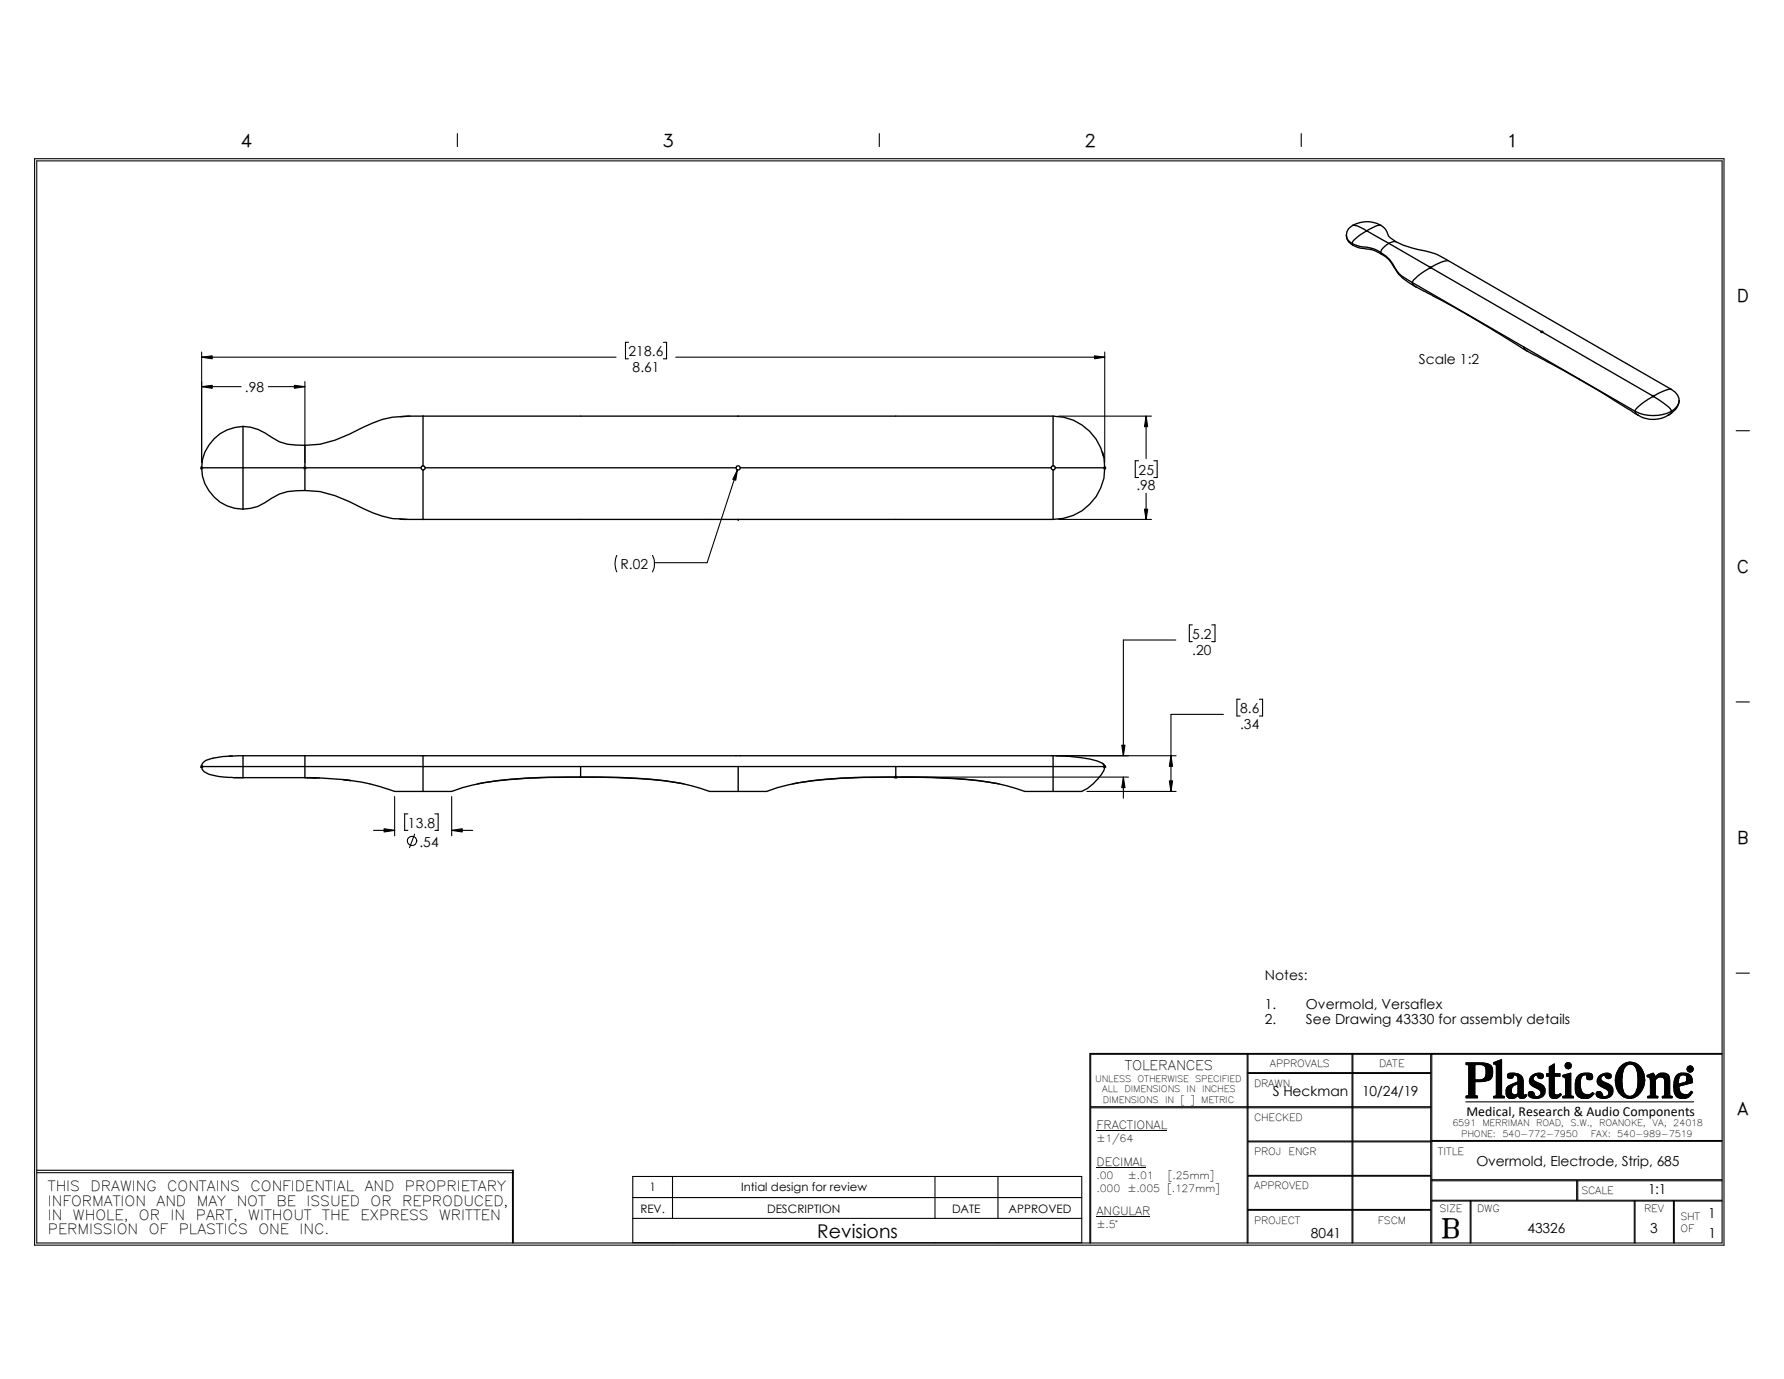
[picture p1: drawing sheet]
<svg xmlns="http://www.w3.org/2000/svg" width="279mm" height="216mm" viewBox="0 0 279 216" stroke-linecap="round" stroke-linejoin="round" font-family="sans-serif">
<g fill="none" stroke="#000" stroke-width=".17">
<path d="M5.4 24.8h264.6v170.1h-264.6zM5.8 25.2h263.9v169.4h-263.9zM71.6 20.9v2M137.7 20.9v2M203.8 20.9v2M31.6 55.9l1.6-.2v.5zM31.6 55.1v17.3M31.6 55.9h64.9M47.8 59.7v12.7M98.4 53.6h-.4v2.6h.4M103.9 53.6h.5v2.6h-.5M105.8 55.9h67.2"/>
<path d="M171.4 55.7l1.6 .2-1.6 .3zM173 55.1v17.3M31.5 73.2h.2M31.5 73.1l.2 .3M31.6 60.5l1.6-.2v.5zM31.6 73.1v.3M31.6 60.5h6.2M31.7 73.1l-.3 .3M42 60.5h5.8M46.1 60.3l1.7 .2-1.7 .3zM47.6 73.2h.3M47.6 73.1l.3 .3"/>
<path d="M47.8 73.1v.3M47.9 73.1l-.3 .3M115.5 73.6l-.3 1.6-.4-.1zM115.5 73.6l-4.8 14.5h-8.2M165.8 65.2h14.5M172.9 73.2h.3M172.9 73.1l.3 .3M173 73.1v.3M173.1 73.1l-.3 .3M178.3 72.1h-.5v2.7h.5M179.2 79.7h.5l-.2 1.6zM179.5 65.2l.2 1.6h-.5z"/>
<path d="M179.5 65.2v6.6M179.5 77.2v4.1M180.7 72.1h.5v2.7h-.5M271.9 67.4h2.1M96.6 87a2.96 2.96 0 0 0 0 2.5M102.2 87a2.81 2.81 0 0 1 0 2.5M165.8 81.3h14.5M186.7 97.8h-.4v2.7h.4M189.8 97.8h.5v2.7h-.5M31.5 119.9l.2 .3M31.6 119.9v.3M31.7 119.9l-.3 .3"/>
<path d="M165.4 118.3h18.8M172.9 119.9l.3 .3M173 119.9v.3M173.1 119.9l-.3 .3M175.7 116.7h.5l-.3 1.6zM183.4 118.3l.2 1.7h-.5zM184.1 100.2h-8.2v18.1M191.6 111.8h-8.2v12.1M194.2 109.5h-.5v2.6h.5M197.2 109.5h.5v2.6h-.5M271.9 109.9h2.1M31.5 120h.2"/>
<path d="M58.5 130h3.3M60.2 129.8l1.6 .2-1.6 .3zM61.8 124.7v6.2M63.9 127.4h-.5v2.6h.5M64.9 130.6l-.8 2.1M68.1 127.4h.5v2.6h-.5M70.7 130l1.7-.2v.5zM70.7 130h3.3M70.7 124.7v6.2M140.2 121.7h.3M140.2 121.5l.3 .3M140.3 121.5v.3"/>
<path d="M140.4 121.5l-.3 .3M141.1 121.7h35.6M170.2 123.9h14M172.9 120h.3M175.9 121.7l.3 1.6h-.5zM175.9 121.7v3.3M183.1 122.3h.5l-.2 1.6zM271.9 152.4h2.1M170.8 173.4h53.3M170.8 173.3h53.3M195.3 165.1v29.5M195.5 167.9h28.6"/>
<path d="M195.5 168.1h28.6M195.5 178.8h28.6M195.5 178.6h28.6M195.5 165.1v29.5M211.8 165.1v29.5M211.9 165.1v29.5M224.1 165.1v29.5M224.2 165.1v29.5M224.2 178.7h45.5M224.2 178.6h45.5M229.6 172.5h35.7M229.6 166.4l2.9 .1a1.24 1.24 0 0 1 1.3 .8v.9a1.18 1.18 0 0 1-1.3 1.1h-1.5v2.2l.4 .1v.3h-1.8v-.3l.4-.1v-4.8h-.4z"/>
<path d="M229.6 166.4l2.8 .1a1.15 1.15 0 0 1 1.4 1.3 1.15 1.15 0 0 1-1.2 1.4l-1.6 .1v2.2l.4 .1v.3h-1.8v-.3l.4-.1v-4.8h-.4zM231 166.7h1.1l.3 .1 .2 .2 .1 .5v1l-.4 .5-.4 .1-.9-.1zM231 166.7a1.73 1.73 0 0 1 1.6 .3 2.45 2.45 0 0 1-.1 1.8 1.93 1.93 0 0 1-1.5 .2zM233.9 166.4l1.3-.5v5.7l.4 .1v.2h-1.7v-.2l.5-.1v-4.8l-.1-.2h-.4zM233.9 166.4l1.3-.5v5.7l.4 .1v.2h-1.7v-.2l.5-.1v-4.7l-.2-.3h-.3zM236.1 168.2l.3-.2h.8a1.42 1.42 0 0 1 1.3 .9v2.5h.5l.1 .1-.5 .5h-.5l-.2-.3a.17 .17 0 0 0-.2-.2 .17 .17 0 0 0-.2 .2l-.3 .2-.8 .1-.3-.2-.2-.4v-.8l.2-.5 1.6-.7v-.9l-.4-.2h-.2l-.2 .5h-.5a.38 .38 0 0 1-.3-.2 .38 .38 0 0 1 0-.4zM236.1 168.2a1.88 1.88 0 0 1 2.4 .6l.1 2.6h.4l.1 .1a.79 .79 0 0 1-1.4 0 1.14 1.14 0 0 1-1.7 .2 1.31 1.31 0 0 1 .9-2l.8-.3a.95 .95 0 0 0-.4-1.1 .42 .42 0 0 0-.4 .4h-.7zM236.8 170.1l.9-.4v1.5l-.1 .1-.6 .1-.2-.1-.1-.3zM236.8 170.1l.9-.4v1.5l-.2 .2h-.4l-.4-.3v-.5zM239.7 168.7l.2-.3a1.45 1.45 0 0 1 1.4-.3 .41 .41 0 0 1 .4 .3 .41 .41 0 0 1-.1 .4h-.1a.57 .57 0 0 1-.8-.5 .58 .58 0 0 0-.6 .5 .58 .58 0 0 0 .5 .6l.5 .2a1.25 1.25 0 0 1 .9 .9l-.1 .8-.4 .4-.7 .3-1-.2a.62 .62 0 0 1-.4-.6l.2-.3h.4l.2 .2 .2 .5 .1 .1a.63 .63 0 0 0 .8-.5v-.4l-.7-.5a1.17 1.17 0 0 1-1-1.4zM239.8 168.6a1.43 1.43 0 0 1 1.9-.3v.4l-.3 .2-.5-.2-.2-.4a.64 .64 0 0 0-.6 .7l.6 .5a1.32 1.32 0 0 1 1.2 1.7 1.64 1.64 0 0 1-2.4 .4l-.1-.3 .1-.3 .2-.1a.65 .65 0 0 1 .7 .7 .63 .63 0 0 0 .7-.1 .63 .63 0 0 0 .1-.8l-.3-.2a2.22 2.22 0 0 1-1.4-1.1zM242.7 167l.7-.4v1.5h.9v.4h-.9l.1 2.8 .1 .1h.5l.3-.2 .1 .2-.7 .6-.8-.1-.3-.5v-2.9h-.5v-.4h.5z"/>
<path d="M242.7 167l.7-.4v1.5h.9v.4h-.9v2.6l.1 .2a.63 .63 0 0 0 .9-.1l.1 .2a1.09 1.09 0 0 1-1.8 .1v-3h-.5v-.4h.5zM244.8 168.4l1.2-.4v3.6l.4 .1v.2h-1.6v-.2l.4-.1v-2.8l-.4-.2zM244.8 168.4l1.2-.4v3.6l.4 .1v.2h-1.6v-.2l.4-.1v-2.6l-.1-.3-.3-.1zM247.1 168.5l.7-.4 1.1-.1 .5 .3-.1 .7h-.1h-.7v-.7a.8 .8 0 0 0-1 .9l.1 1.3a1.08 1.08 0 0 0 .6 .9h.8l.4-.3 .2 .1-.5 .5-.4 .3h-.9l-.6-.3a1.09 1.09 0 0 1-.5-.9l.1-1.6zM247.4 168.3a2.55 2.55 0 0 1 1.9-.2 .51 .51 0 0 1 .1 .6 .51 .51 0 0 1-.4 .3h-.4l-.1-.7a.64 .64 0 0 0-.9 .3 2.96 2.96 0 0 0 .3 2.6 1.11 1.11 0 0 0 1.5-.1l.2 .1a1.68 1.68 0 0 1-2.8 0l-.1-1.6 .2-.9zM250.4 168.6a1.43 1.43 0 0 1 1.9-.3v.4l-.3 .2h-.2l-.3-.2-.2-.4-.6 .4v.3l.6 .5a1.32 1.32 0 0 1 1.2 1.7 1.64 1.64 0 0 1-2.4 .4l-.1-.3 .1-.3 .2-.1a.65 .65 0 0 1 .7 .7 .63 .63 0 0 0 .8-.1 .63 .63 0 0 0 0-.8l-1.1-.6a.9 .9 0 0 1-.3-1.5zM250.4 168.5l.1-.1a1.61 1.61 0 0 1 1.5-.3 .41 .41 0 0 1 .3 .3 .41 .41 0 0 1-.1 .4l-.4 .1-.4-.3a.28 .28 0 0 0-.2-.3 .28 .28 0 0 0-.3 .2 .56 .56 0 0 0-.1 .6 .56 .56 0 0 0 .5 .4l.5 .1a1.25 1.25 0 0 1 .8 .9v.6l-.2 .4-.3 .2-.6 .3h-.7l-.7-.3-.1-.3v-.2l.2-.3h.4l.2 .2 .2 .5 .1 .1a.64 .64 0 0 0 .9-.5 .64 .64 0 0 0-.5-.8l-.8-.3a.87 .87 0 0 1-.6-.7v-.4zM253.6 167.2a2.09 2.09 0 0 1 2.2-.9 2.09 2.09 0 0 1 1.6 1.8 2.87 2.87 0 0 1-2.1 3.9 2.5 2.5 0 0 1-2.3-2.9l.2-1zM253.7 167l1-.6a2.31 2.31 0 0 1 2.9 2.3 2.94 2.94 0 0 1-2.1 3.3h-.6a2.63 2.63 0 0 1-1.9-2.6 3.5 3.5 0 0 1 .7-2.4zM254.4 167.2a1.04 1.04 0 0 1 1.4-.5l.4 .4a5.6 5.6 0 0 1 0 4l-.4 .4a1.1 1.1 0 0 1-1.5-.4 5.6 5.6 0 0 1 .1-3.9zM254.6 167a1.08 1.08 0 0 1 1.1-.3 1.08 1.08 0 0 1 .7 .9l.1 2.2a1.89 1.89 0 0 1-1.1 1.9h-.3a1.41 1.41 0 0 1-1-1.6 4.8 4.8 0 0 1 .5-3.1zM258 168.4l.9-.4 .4 .6 .6-.5 .9-.1a.9 .9 0 0 1 .7 1v2.6l.4 .1v.2h-1.6v-.2l.4-.1v-2.4l-.1-.4-.2-.2h-.7l-.5 .4v2.6l.4 .1v.2h-1.5v-.2l.4-.1-.1-2.6a.31 .31 0 0 0-.3-.4z"/>
<path d="M258 168.4l.9-.4 .3 .6a1.37 1.37 0 0 1 2.1-.2l.2 .9v2.3l.4 .1v.2h-1.6v-.2l.4-.1-.1-2.7a.85 .85 0 0 0-1.4 .1v2.6l.4 .1v.2h-1.5v-.2l.4-.1v-2.4l-.1-.5-.4-.1zM262.6 168.4a1.76 1.76 0 0 1 2.2 .1l.2 .4v.6l-2.1 .6 .2 .7a1.02 1.02 0 0 0 .9 .6 1.02 1.02 0 0 0 .9-.5l.2 .1a1.66 1.66 0 0 1-2.5 .7 3.4 3.4 0 0 1 0-3.3zM262.8 168.2l.4-.2 1.1 .1 .5 .4 .2 .7v.3l-2.1 .6v.2a1 1 0 0 0 .8 1.1l.8-.1 .4-.4 .2 .1-.7 .8-.4 .2-1.1-.1a1.34 1.34 0 0 1-.7-1v-1.5l.2-.7zM263.1 168.5l.3-.2 .6 .1 .2 .1v.8l-.3 .2-1.1 .3 .1-.8zM263.1 168.5l.3-.2 .7 .1a.72 .72 0 0 1-.4 1.1l-.9 .3 .1-.8zM264.4 167l.3-.1 .3 .1 .2 .4-.2 .3-.3 .2-.3-.2-.2-.3zM264.4 167.1l.3-.1 .3 .1 .1 .3-.1 .2-.3 .2-.3-.2-.1-.2zM264.5 167.1h.4v.2l-.1 .1 .1 .2-.2-.2h-.1v.2h-.1zM264.5 167.1h.4l-.1 .3 .1 .2-.2-.2h-.1v.2h-.1zM264.6 167.2h.2v.1h-.2zM269.7 164.9h-99v29.7M269.7 165.1h-98.9v29.5"/>
<path d="M5.8 183.2h74.6v11.4M5.8 183.6h74.6M80.3 183.2v11.4M99.1 184.2h70.3v10.4h-70.3zM99.1 190.8h70.3M99.1 187.5h70.3M105.3 184.2v6.6M146.4 184.2v6.6M156.3 184.2v6.6M195.5 189.5h28.6M195.5 189.4h28.6M195.5 184.1h28.6"/>
<path d="M195.5 184h28.6M224.2 188h45.5M224.2 187.9h45.5M224.2 184.9h45.5M224.2 184.7h45.5M230.3 188v6.6M230.4 188v6.6M246.9 184.9v3M247.1 184.9v3M255.9 188v6.6M256.1 188v6.6M262.1 188v6.6"/>
<path d="M262.2 188v6.6"/>
<circle cx="64.5" cy="131.7" r=".74"/>
<circle cx="245.6" cy="166.8" r=".5"/>
<circle cx="245.6" cy="166.8" r=".48"/>
<circle cx="264.7" cy="167.4" r=".49"/>
<circle cx="264.7" cy="167.4" r=".39"/>
</g>
<g fill="#000">
<path d="M31.6 55.9l1.6-.2v.5zM171.4 55.7l1.6 .2-1.6 .3zM31.6 60.5l1.6-.2v.5zM46.1 60.3l1.7 .2-1.7 .3zM115.5 73.6l-.3 1.6-.4-.1zM179.5 65.2l.2 1.6h-.5zM179.2 79.7h.5l-.2 1.6zM175.7 116.7h.5l-.3 1.6zM183.4 118.3l.2 1.7h-.5zM60.2 129.8l1.6 .2-1.6 .3zM70.7 130l1.7-.2v.5zM175.9 121.7l.3 1.6h-.5z"/>
<path d="M183.1 122.3h.5l-.2 1.6z"/>
<path d="M231 166.7v2.3l.9 .1 .4-.1 .4-.5v-1l-.1-.5-.2-.2-.3-.1zM229.6 166.4l2.9 .1a1.24 1.24 0 0 1 1.3 .8v.9a1.18 1.18 0 0 1-1.3 1.1h-1.5v2.2l.4 .1v.3h-1.8v-.3l.4-.1v-4.8h-.4z" fill-rule="evenodd"/>
<path d="M233.9 166.4l1.3-.5v5.7l.4 .1v.2h-1.7v-.2l.5-.1v-4.8l-.1-.2h-.4z" fill-rule="evenodd"/>
<path d="M236.8 170.1l-.1 .4v.5l.1 .3 .2 .1 .6-.1 .1-.1v-1.5zM236.1 168.2l.3-.2h.8a1.42 1.42 0 0 1 1.3 .9v2.5h.5l.1 .1-.5 .5h-.5l-.2-.3a.17 .17 0 0 0-.2-.2 .17 .17 0 0 0-.2 .2l-.3 .2-.8 .1-.3-.2-.2-.4v-.8l.2-.5 1.6-.7v-.9l-.4-.2h-.2l-.2 .5h-.5a.38 .38 0 0 1-.3-.2 .38 .38 0 0 1 0-.4z" fill-rule="evenodd"/>
<path d="M239.7 168.7l.2-.3a1.45 1.45 0 0 1 1.4-.3 .41 .41 0 0 1 .4 .3 .41 .41 0 0 1-.1 .4h-.1a.57 .57 0 0 1-.8-.5 .58 .58 0 0 0-.6 .5 .58 .58 0 0 0 .5 .6l.5 .2a1.25 1.25 0 0 1 .9 .9l-.1 .8-.4 .4-.7 .3-1-.2a.62 .62 0 0 1-.4-.6l.2-.3h.4l.2 .2 .2 .5 .1 .1a.63 .63 0 0 0 .8-.5v-.4l-.7-.5a1.17 1.17 0 0 1-1-1.4z" fill-rule="evenodd"/>
<path d="M242.7 167l.7-.4v1.5h.9v.4h-.9l.1 2.8 .1 .1h.5l.3-.2 .1 .2-.7 .6-.8-.1-.3-.5v-2.9h-.5v-.4h.5z" fill-rule="evenodd"/>
<path d="M244.8 168.4l1.2-.4v3.6l.4 .1v.2h-1.6v-.2l.4-.1v-2.8l-.4-.2z" fill-rule="evenodd"/>
<path d="M247.1 168.5l.7-.4 1.1-.1 .5 .3-.1 .7h-.1h-.7v-.7a.8 .8 0 0 0-1 .9l.1 1.3a1.08 1.08 0 0 0 .6 .9h.8l.4-.3 .2 .1-.5 .5-.4 .3h-.9l-.6-.3a1.09 1.09 0 0 1-.5-.9l.1-1.6z" fill-rule="evenodd"/>
<path d="M250.4 168.5l.1-.1a1.61 1.61 0 0 1 1.5-.3 .41 .41 0 0 1 .3 .3 .41 .41 0 0 1-.1 .4l-.4 .1-.4-.3a.28 .28 0 0 0-.2-.3 .28 .28 0 0 0-.3 .2 .56 .56 0 0 0-.1 .6 .56 .56 0 0 0 .5 .4l.5 .1a1.25 1.25 0 0 1 .8 .9v.6l-.2 .4-.3 .2-.6 .3h-.7l-.7-.3-.1-.3v-.2l.2-.3h.4l.2 .2 .2 .5 .1 .1a.64 .64 0 0 0 .9-.5 .64 .64 0 0 0-.5-.8l-.8-.3a.87 .87 0 0 1-.6-.7v-.4z" fill-rule="evenodd"/>
<path d="M254.7 166.8a3.8 3.8 0 0 0-.6 3.3 1.33 1.33 0 0 0 1.3 1.6l.1-.1a1.87 1.87 0 0 0 1-1.8v-1.5a1.43 1.43 0 0 0-1.3-1.7zM253.7 167l1-.6a2.31 2.31 0 0 1 2.9 2.3 2.94 2.94 0 0 1-2.1 3.3h-.6a2.63 2.63 0 0 1-1.9-2.6 3.5 3.5 0 0 1 .7-2.4z" fill-rule="evenodd"/>
<path d="M258 168.4l.9-.4 .4 .6 .6-.5 .9-.1a.9 .9 0 0 1 .7 1v2.6l.4 .1v.2h-1.6v-.2l.4-.1v-2.4l-.1-.4-.2-.2h-.7l-.5 .4v2.6l.4 .1v.2h-1.5v-.2l.4-.1-.1-2.6a.31 .31 0 0 0-.3-.4z" fill-rule="evenodd"/>
<path d="M262.8 168.2l.4-.2 1.1 .1 .5 .4 .2 .7v.3l-2.1 .6v.2a1 1 0 0 0 .8 1.1l.8-.1 .4-.4 .2 .1-.7 .8-.4 .2-1.1-.1a1.34 1.34 0 0 1-.7-1v-1.5l.2-.7zM263.1 168.4l-.2 .6-.1 .8 1.1-.3 .3-.2v-.8l-.2-.1-.6-.1z" fill-rule="evenodd"/>
<path d="M264.6 167.2h.2v.1h-.2zM264.5 167.1v.5h.1v-.2l.3 .2-.1-.2 .1-.1v-.2z" fill-rule="evenodd"/>
<path d="M264.3 167.4a.4 .4 0 0 1 .8 0 .4 .4 0 0 1-.8 0zM264.2 167.4a.5 .5 0 0 0 1 0 .5 .5 0 0 0-1 0z" fill-rule="evenodd"/>
<circle cx="245.6" cy="166.8" r=".48"/>
</g>
<g fill="none" stroke="#000" stroke-width=".21">
<path d="M210.9 36.8a2.38 2.38 0 0 1 2.1-2 4.2 4.2 0 0 1 4 1.1l.5 1.1 1.1 .8M210.9 36.8a1.74 1.74 0 0 0 1 1.6M210.9 36.8a1.43 1.43 0 0 0 .9 1.3M211.8 38.1l.1 .3M211.8 38.1a4.9 4.9 0 0 0 2.2 .6 4.7 4.7 0 0 1 2.2 .8M211.9 38.4l.9 .4a7.4 7.4 0 0 1 3.6 1M211.9 35.3a2.93 2.93 0 0 1 2 .8l.2 .1M214.1 36.2h-.1a5.1 5.1 0 0 0-2.2 1.8v.1M214.1 36.2l3.4 1.9M216.2 39.5l.2 .3M216.2 35.3a5 5 0 0 0-2.1 .9M216.2 39.5a5.9 5.9 0 0 1 2.6 2.9 5.9 5.9 0 0 0 2.4 1.8"/>
<path d="M216.4 39.8a7.1 7.1 0 0 1 2.4 2.7 7.9 7.9 0 0 0 2.9 2.4l-.4-.4-.1-.3M217.5 38.1l-1 .8-.3 .6M217.5 38.1l6.4 3.7M218.6 37.8a19.9 19.9 0 0 0 5.4 1.7l1.2 .4 1.6 .9M218.6 37.8a1.19 1.19 0 0 0-1.1 .3M221.2 44.2l26.2 15.2M221.7 44.9l8.3 4.5M223.9 42a6 6 0 0 0-2.7 2.2M223.9 42h.3M223.9 41.8v.1v.1M223.9 41.8h.3M224.2 41.8v.2"/>
<path d="M224.2 42l17.2 9.9M226.8 40.8l34.9 20.2M226.8 40.8l-.8 .1-1.8 .9M229.9 49.3l.1 .1M230 49.4l9.1 5.5M238.6 54.3l.1 .2 .4 .4M239.1 54.9l8.3 4.5M241.4 51.9l-.1 .1h.3M241.4 51.9h.2v.1M241.6 52l17.2 10M247.4 59.4h.1M247.4 59.4l8.7 5"/>
<path d="M247.4 59.4l7 4.3a13.7 13.7 0 0 0 3.6 1.9h1.5l.8-.2 .9-.4M31.6 73.2a6.6 6.6 0 0 0 6.5 6.5M31.6 73.2h34.4M38.1 66.8a6.7 6.7 0 0 0-6.5 6.4M38.1 66.8a7.6 7.6 0 0 1 4.5 1.7 7.9 7.9 0 0 0 5.2 1.2M38.1 66.8v12.9M47.8 76.8l2.3 .2 2.4 .6 2.2 .9a22.6 22.6 0 0 0 6.8 2.7l4.8 .1M47.8 76.8a8.6 8.6 0 0 0-6.3 1.9l-1.1 .6-1.2 .3-1.1 .1M47.8 69.7v7.1M64.2 65.2h-1.5M66 73.2v.2l.3 .2M66.3 65.2v7.7"/>
<path d="M66.3 72.9l.1 .1 .2 .2M66.3 65.2h-2.4a14 14 0 0 0-7 1.7l-2.2 1.1-2.2 .9-2.4 .7-2.3 .1M66.3 72.9l-.2 .1-.1 .2M66.3 65.2h.1M66.3 73.6v7.7M66.3 65.2h98.6M66.6 73.2v.2l-.3 .2M66.6 73.2h48.7M115.3 73.2l.2-.3 .3 .1 .2 .2M115.3 73.2a.34 .34 0 0 0 .3 .4 .34 .34 0 0 0 .4-.4M115.6 65.2h.1M116 73.2h48.6"/>
<path d="M164.6 73.2l.1 .2 .2 .2M164.9 65.2v7.7M164.9 72.9l-.2 .2-.1 .1M164.9 73.6v7.7M164.9 65.2a8.1 8.1 0 0 1 8.1 8M164.9 72.9l.2 .1 .2 .2M165.3 73.2l-.1 .2-.3 .2M165.3 73.2h7.7M172.8 71.6l-.2-.8 .3 .8M173 73.2a8.1 8.1 0 0 1-8.1 8.1M256.1 64.4a.79 .79 0 0 0 .5 .6M256.1 64.4a6.4 6.4 0 0 0 5.7 0"/>
<path d="M258.8 62.1l-1.3 .8-.9 .8a.85 .85 0 0 0-.5 .7M258.8 62.1h.2M258.8 62v.1M258.8 62h.2M259 62.1l2.4 1.7 .4 .6M259 62v.1M261.7 61a2.06 2.06 0 0 1 1.3 1.7M261.7 61a5 5 0 0 0-2.7 1M261.8 64.4l-.2 .4-.4 .2M263 62.7a2.84 2.84 0 0 1-1.8 2.3M263 62.7a2.12 2.12 0 0 1-1.2 1.7M62.7 81.3h1"/>
<path d="M66.3 81.3h98.6M115.6 81.3h.1M33.4 118.7a2.12 2.12 0 0 0-1.8 1v.3M36.4 118.4h-1.5l-1.5 .3M38.1 118.3l-2.2 .1M38.1 118.3h127.2a26.8 26.8 0 0 1 6.5 .8l1 .5 .2 .4M38.1 118.3v3.5l-1.8-.1a10.8 10.8 0 0 1-4-.7l-.4-.2-.2-.4-.1-.4M47.8 118.3v3.5h2.1M66.3 118.3v5.6M164.9 118.3v5.6M172.6 119.5l.3 .2v.3M31.6 120h141.4"/>
<path d="M36.7 121.8h12l5 .2 1.2 .2M48.1 121.8h1.4M54.8 122.2l-1-.1 1.1 .1M54.9 122.2a27.8 27.8 0 0 1 6.9 1.7h8.9l1.7-.6 3.3-.7M90.9 121.7a74.5 74.5 0 0 0-16.1 1M90.9 121.7a74.5 74.5 0 0 1 16.2 1M90.9 120v1.6M90.9 121.7a111.2 111.2 0 0 0-15 .8M90.9 121.7a99.7 99.7 0 0 1 15.9 1l4.3 1.2h9l1.7-.6 3.3-.7M115.6 120v3.9M140.3 121.7a75.4 75.4 0 0 1 16.2 1M140.3 121.7a74.5 74.5 0 0 0-16.2 1"/>
<path d="M140.3 120v1.6M140.3 121.7a111.2 111.2 0 0 0-15 .8M173 120v.1a2.81 2.81 0 0 1-1 1.8l-1.7 1.5-.9 .5h-8.9a39.3 39.3 0 0 0-12.5-2.1l-7.7-.1"/>
</g>
<path d="M171.7 177h11.1M171.7 190.5h8.4M171.7 182.8h7.8" fill="none" stroke="#000" stroke-width=".16"/>
<text font-size="4.1" x="225.7" y="193.8">B</text>
<text font-size="3" x="128" y="193.8">Revisions</text>
<g font-size="2.8">
<text x="37.6" y="22.9">4</text>
<text x="103.7" y="22.9">3</text>
<text x="169.8" y="22.9">2</text>
<text x="235.9" y="22.9">1</text>
<text x="271.9" y="47.2">D</text>
<text x="271.9" y="89.7">C</text>
<text x="272" y="132.1">B</text>
<text x="272" y="174.6">A</text>
</g>
<g font-size="2.2">
<text x="98.4" y="55.8">218.6</text>
<text x="99.1" y="58.2">8.61</text>
<text x="222.2" y="56.9">Scale 1:2</text>
<text x="38.4" y="61.4">.98</text>
<text x="178" y="76.8">.98</text>
<text x="178.3" y="74.3">25</text>
<text x="97.2" y="89.1">R.02</text>
<text x="186.7" y="100">5.2</text>
<text x="186.7" y="102.5">.20</text>
<text x="194.2" y="111.7">8.6</text>
<text x="194.2" y="114.1">.34</text>
<text x="63.9" y="129.6">13.8</text>
<text x="65.7" y="132.5">.54</text>
<text x="198.1" y="153.4">Notes:</text>
<text x="198.1" y="158">1.</text>
<text x="198.1" y="160.3">2.</text>
<text x="204.5" y="158">Overmold, Versaflex</text>
<text x="204.5" y="160.3">See Drawing 43330 for assembly details</text>
<text x="199.3" y="171.5">S Heckman</text>
<text x="213.4" y="171.5">10/24/19</text>
<text x="229.7" y="174.7">Medical, Research &amp; Audio Components</text>
<text x="231.2" y="182.6">Overmold, Electrode, Strip, 685</text>
<text x="7.5" y="186.5">THIS</text>
<text x="7.5" y="188.8">INFORMATION</text>
<text x="7.5" y="191">IN</text>
<text x="11.4" y="191">WHOLE,</text>
<text x="14.2" y="186.5">DRAWING</text>
<text x="21.8" y="191">OR</text>
<text x="24.5" y="188.8">AND</text>
<text x="26.2" y="186.5">CONTAINS</text>
<text x="26.7" y="191">IN</text>
<text x="30.7" y="191">PART,</text>
<text x="30.8" y="188.8">MAY</text>
<text x="37.1" y="188.8">NOT</text>
<text x="38.9" y="191">WITHOUT</text>
<text x="39.2" y="186.5">CONFIDENTIAL</text>
<text x="43.3" y="188.8">BE</text>
<text x="48" y="188.8">ISSUED</text>
<text x="50.5" y="191">THE</text>
<text x="56.4" y="191">EXPRESS</text>
<text x="57.1" y="186.5">AND</text>
<text x="58" y="188.8">OR</text>
<text x="63" y="188.8">REPRODUCED,</text>
<text x="63.4" y="186.5">PROPRIETARY</text>
<text x="68.8" y="191">WRITTEN</text>
<text x="258.1" y="187">1:1</text>
<text x="267.5" y="190.6">1</text>
<text x="7.5" y="193.3">PERMISSION</text>
<text x="23.3" y="193.3">OF</text>
<text x="28" y="193.3">PLASTICS</text>
<text x="40.5" y="193.3">ONE</text>
<text x="46.9" y="193.3">INC.</text>
<text x="205.3" y="193.8">8041</text>
<text x="239.2" y="193">43326</text>
<text x="258.4" y="193">3</text>
<text x="267.6" y="193.8">1</text>
</g>
<text font-size="2.1" x="176.1" y="167.5">TOLERANCES</text>
<g font-size="1.8">
<text x="171.7" y="176.7">FRACTIONAL</text>
<text x="171.7" y="182.5">DECIMAL</text>
<text x="100.3" y="189.9">REV.</text>
<text x="101.7" y="186.4">1</text>
<text x="116.1" y="186.4">Intial design for review</text>
<text x="120.1" y="189.9">DESCRIPTION</text>
<text x="149.1" y="189.9">DATE</text>
<text x="157.9" y="189.9">APPROVED</text>
<text x="171.7" y="190.2">ANGULAR</text>
</g>
<g font-size="1.6">
<text x="198.9" y="167.1">APPROVALS</text>
<text x="216" y="167.1">DATE</text>
<text x="196.4" y="170.2">DRAWN</text>
<text x="171.7" y="178.8">±1/64</text>
<text x="196.4" y="175.5">CHECKED</text>
<text x="171.7" y="184.6">.00</text>
<text x="176.7" y="184.6">±.01</text>
<text x="182.9" y="184.6">[.25mm]</text>
<text x="196.4" y="180.9">PROJ</text>
<text x="201.8" y="180.9">ENGR</text>
<text x="225.2" y="180.8">TITLE</text>
<text x="171.7" y="186.6">.000</text>
<text x="176.6" y="186.6">±.005</text>
<text x="182.8" y="186.6">[.127mm]</text>
<text x="196.4" y="191.6">PROJECT</text>
<text x="196.4" y="186.2">APPROVED</text>
<text x="215.8" y="191.6">FSCM</text>
<text x="225.5" y="189.7">SIZE</text>
<text x="231.4" y="189.7">DWG</text>
<text x="247.7" y="186.9">SCALE</text>
<text x="257.5" y="189.7">REV</text>
<text x="263.2" y="191">SHT</text>
<text x="171.7" y="192.2">±.5°</text>
<text x="263.2" y="192.9">OF</text>
</g>
<g font-size="1.4">
<text x="171.5" y="169.3">UNLESS OTHERWISE SPECIFIED</text>
<text x="172.6" y="171">ALL</text>
<text x="172.7" y="172.6">DIMENSIONS IN [ ] METRIC</text>
<text x="176.1" y="171">DIMENSIONS IN INCHES</text>
<text x="227.5" y="176.4">6591 MERRIMAN ROAD,</text>
<text x="228.9" y="178">PHONE:</text>
<text x="235.3" y="178">540-772-7950</text>
<text x="246" y="176.4">S.W.,</text>
<text x="249.1" y="178">FAX:</text>
<text x="250.4" y="176.4">ROANOKE,</text>
<text x="253.3" y="178">540-989-7519</text>
<text x="258.8" y="176.4">VA,</text>
<text x="262" y="176.4">24018</text>
</g>
</svg>
